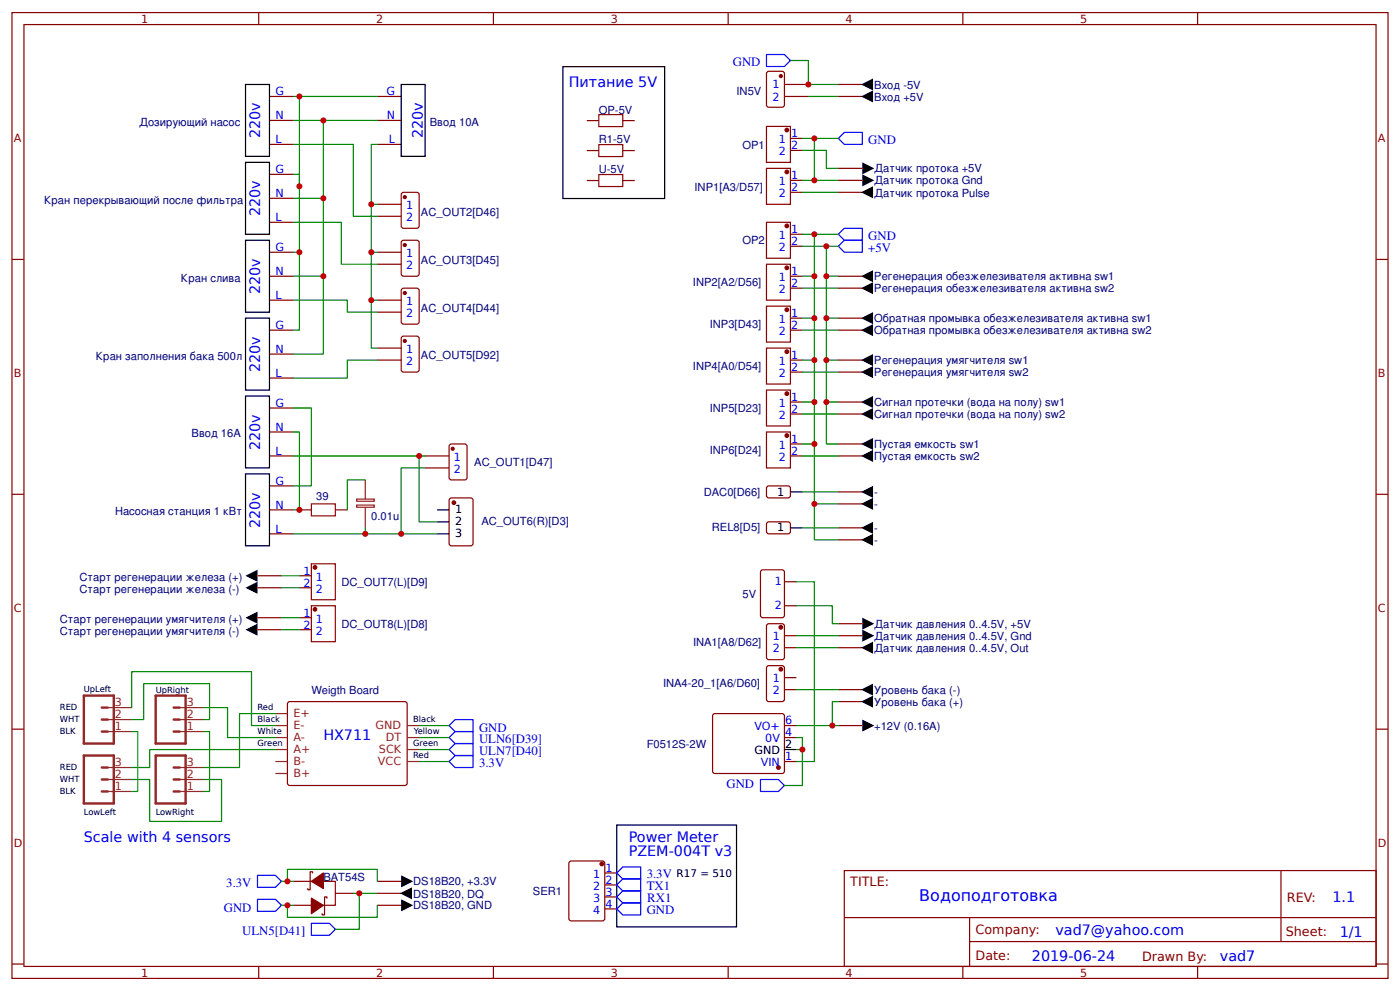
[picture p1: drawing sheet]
<svg xmlns="http://www.w3.org/2000/svg" width="309mm" height="219mm" viewBox="0 0 309 219" stroke-linecap="round" stroke-linejoin="round" font-family="sans-serif">
<g fill="none" stroke="#800" stroke-width=".26">
<path d="M2.6 2.8h304.1v213.2h-304.1zM5.3 5.4h298.7v208h-298.7zM57.1 2.8v2.6M109 2.8v2.6M160.9 2.8v2.6M169.4 16l.5-.3h2.9l.4 .3 .1 7.2-.3 .4-3.1 .1-.5-.3zM173.3 18.7h5.3M185.2 18.7h5.3M212.7 2.8v2.6M264.6 2.8v2.6M59.5 21.3h5.3M59.5 31.9h5.3"/>
<path d="M59.5 26.6h5.3M59.5 38.5h5.3M83.3 21.3h5.3M83.3 31.9h5.3M83.3 26.6h5.3M129.6 26.6h2.7M129.6 33.2h2.7M129.6 39.9h2.7M137.6 26.6h2.6M137.6 33.2h2.6M137.6 39.9h2.6M169.3 37.2h5.3v7.9h-5.3z"/>
<path d="M169.3 27.9h5.3v8h-5.3zM173.3 21.3h5.3M174.6 39.8h2.7M174.6 30.6h2.7M174.6 33.2h2.7M185.2 21.3h5.3M185.2 39.8h5.3M185.2 37.2h5.3M2.6 57.3h2.7M59.5 49.1h5.3M59.5 43.8h5.3M59.5 55.7h5.3"/>
<path d="M83.3 45.1h5.3M83.3 47.8h5.3M83.3 55.7h5.3M83.3 58.3h5.3M88.9 42.5h3.2l.4 .2 .1 7.2-.3 .4-3.1 .1-.5-.3-.1-7.1zM88.9 53.1l3.2-.1 .4 .3 .1 7.2-.3 .4-3.1 .1-.5-.3-.1-7.1zM169.3 58.3h5.3v8h-5.3zM169.3 49.1h5.3v7.9h-5.3zM174.6 42.5h2.7M174.6 51.7h2.7M174.6 54.4h2.7M185.2 42.5h5.3"/>
<path d="M304 57.3h2.7M59.5 66.3h5.3M59.5 61h5.3M59.5 72.9h5.3M59.5 78.2h5.3M83.3 66.3h5.3M83.3 68.9h5.3M83.3 76.9h5.3M83.3 79.5h5.3M88.7 63.9l.5-.3h2.9l.4 .3 .1 7.1-.3 .5-3.1 .1-.5-.3zM88.7 74.5l.5-.3h2.9l.4 .3 .1 7.1-.3 .5-3.1 .1-.5-.3zM169.3 67.6h5.3v7.9h-5.3z"/>
<path d="M169.3 76.9h5.3v7.9h-5.3zM174.6 61h2.7M174.6 79.5h2.7M174.6 72.9h2.7M174.6 63.6h2.7M174.6 70.2h2.7M185.2 61h5.3M185.2 79.5h5.3M185.2 72.9h5.3M185.2 63.6h5.3M185.2 70.2h5.3M59.5 90.1h5.3"/>
<path d="M59.5 95.4h5.3M59.5 83.5h5.3M99.5 98.1l3.2-.1 .4 .3 .1 7.1-.3 .5-3.2 .1-.4-.3-.1-7.1zM169.3 86.1h5.3v8h-5.3zM169.3 95.4h5.3v7.9h-5.3zM174.6 82.2h2.7M174.6 88.8h2.7M174.6 91.4h2.7M174.6 98h2.7M185.2 82.2h5.3M185.2 88.8h5.3M185.2 91.4h5.3"/>
<path d="M185.2 98h5.3M2.6 109.1h2.7M59.5 100.7h5.3M59.5 107.3h5.3M59.5 117.9h5.3M59.5 112.6h5.3M66.1 112.6h2.7M74.1 112.6h2.6M93.9 100.7h5.3M93.9 103.3h5.3M99.3 110.2l.4-.3h4.3l.4 .3 .1 9.8-.3 .4-4.5 .1-.4-.2zM169.6 107.4h4.8l.2 .4v1.9l-.5 .2h-4.5l-.3-.5v-1.6z"/>
<path d="M169.6 115.3h4.8l.2 .5v1.8l-.5 .3-4.5-.1-.3-.5v-1.5zM174.6 100.7h2.7M185.2 100.7h5.3M185.2 108.6h5.3M185.2 111.3h5.3M185.2 116.5h5.3M185.2 119.2h5.3M304 109.1h2.7M56.9 127.1h5.3M56.9 129.8h5.3M56.9 136.4h5.3M56.9 139h5.3"/>
<path d="M66.1 127.1h2.7M66.1 129.8h2.7M66.1 136.4h2.7M66.1 139h2.7M68.8 124.5h5.3v7.9h-5.3zM68.8 133.7h5.3v8h-5.3zM168.1 126.1l.4-.3h4.3l.4 .3 .1 9.8-.3 .4-4.5 .1-.4-.3zM169.4 138l.5-.3h2.9l.4 .3 .1 7.1-.3 .5-3.1 .1-.5-.3zM173.3 128.5h2.6M173.3 133.7h2.6M185.2 137.7h5.3M63.8 155h25.9l.3 .4-.1 17.8-.5 .2h-25.6l-.3-.5v-17.5z"/>
<path d="M157.5 157.8l.5-.2h15l.3 .5-.1 12.4-.4 .3-15.1-.1-.3-.4zM169.6 147h3.2l.4 .2 .1 7.2-.3 .4-3.1 .1-.5-.2-.1-7.2zM173.3 140.4h2.6M173.3 143h2.6M173.3 149.6h2.6M173.3 152.3h2.6M185.2 140.4h5.3M185.2 143h5.3M185.2 152.3h5.3M185.2 154.9h5.3M2.6 161h2.7M173.3 168.1h2.6"/>
<path d="M173.3 162.9h2.6M173.3 160.2h2.6M185.2 160.2h5.3M304 161h2.7M64.8 199.9h4M64.8 194.6h4M69.1 192.7v-.2h-.6v4h-.5v-.3M71.4 194.6h2.7v5.3h-2.7M72.2 198.3v-.3h-.5v4h-.5v-.3M74.1 197.2h4M83.3 199.9h5.3M83.3 194.6h5.3"/>
<path d="M83.3 197.2h5.3M125.9 190.2l7.2-.1 .4 .3 .1 12.4-.2 .5h-7.2l-.5-.2v-12.5zM133.6 192.7h2.7M133.6 195.4h2.7M133.6 198h2.7M186.5 192.2h117.5v21.2h-117.5zM283 192.2v15.7M2.6 212.9h2.7M57.1 213.4v2.6M109 213.4v2.6M133.6 200.7h2.7M160.9 213.4v2.6"/>
<path d="M186.6 202.6h117.3M212.7 213.4v2.6M214.2 207.9h89.7M214.2 202.6v10.6M264.6 213.4v2.6M304 212.9h2.7"/>
</g>
<g fill="#800" stroke="#800" stroke-width=".26">
<path d="M68.8 194.6l2.6-1.9v3.5z"/>
<path d="M68.8 198.3l2.6 1.6-2.6 1.8z"/>
<circle cx="89.4" cy="43.5" r=".33"/>
<circle cx="89.4" cy="54.1" r=".33"/>
<circle cx="89.4" cy="64.7" r=".33"/>
<circle cx="100" cy="99.1" r=".33"/>
<circle cx="89.4" cy="75.3" r=".33"/>
<circle cx="100.3" cy="111" r=".4"/>
<circle cx="69.6" cy="125.3" r=".4"/>
<circle cx="173.8" cy="38" r=".4"/>
<circle cx="172.5" cy="16.8" r=".33"/>
<circle cx="173.8" cy="28.7" r=".4"/>
<circle cx="173.8" cy="59.1" r=".4"/>
<circle cx="173.8" cy="49.9" r=".4"/>
<circle cx="173.8" cy="68.4" r=".4"/>
<circle cx="172.5" cy="138.5" r=".4"/>
<circle cx="133" cy="190.8" r=".4"/>
<circle cx="173.8" cy="77.7" r=".4"/>
<circle cx="173.8" cy="86.9" r=".4"/>
<circle cx="173.8" cy="96.2" r=".4"/>
<circle cx="69.6" cy="134.5" r=".4"/>
<circle cx="172.5" cy="147.8" r=".4"/>
<circle cx="172" cy="169.5" r=".4"/>
</g>
<g fill="none" stroke="#000" stroke-width=".26">
<path d="M54.2 18.7h5.3v15.8h-5.3zM88.6 18.7h5.3v15.8h-5.3zM124.4 14.7h22.4v29.1h-22.4zM54.2 35.9h5.3v15.8h-5.3zM54.2 53h5.3v15.9h-5.3zM54.2 70.2h5.3v15.9h-5.3zM54.2 87.4h5.3v15.9h-5.3zM54.2 104.6h5.3v15.9h-5.3zM96.6 117.9h2.6M96.6 112.6h2.6M96.6 115.2h2.6M174.6 108.6h2.7"/>
<path d="M174.6 116.5h2.7M173.3 165.5h2.6M136.3 182.2h26.4v22.5h-26.4z"/>
</g>
<g fill="none" stroke="#080" stroke-width=".26">
<path d="M174.6 13.4h4v5.3h6.6M64.8 31.9h13.3v15.9h5.2M64.8 38.5h1.3v17.2h-1.3M64.8 21.3h1.3v19.8M64.8 26.6h18.5M66.1 21.3h17.2M71.4 26.6v17.2h-6.6M83.3 31.9h-1.3v13.2h1.3M177.3 30.6h2.6v9.2h5.3M177.3 33.2h5.3v4h2.6M177.3 39.8h2.6M178.6 21.3h6.6"/>
<path d="M179.9 30.6h5.3M64.8 49.1h10.6v9.2h7.9M66.1 55.7v17.2h-1.3M71.4 43.8v17.2h-6.6M82 45.1v10.6h1.3M82 55.7v10.6h1.3M177.3 54.4h5.3v6.6h2.6M177.3 51.7h2.6v9.3h-2.6M177.3 42.5h7.9M179.9 51.7h5.3M182.6 54.4h2.6M64.8 66.3h11.9v2.6h6.6"/>
<path d="M71.4 61v17.2h-6.6M82 66.3v10.6h1.3M83.3 79.5h-6.6v4h-11.9M177.3 63.6h7.9M177.3 72.9h7.9M179.9 61v9.2h-2.6M179.9 70.2v9.3h-2.6M179.9 79.5v9.3h-2.6M182.6 61v9.2h2.6M182.6 70.2v9.3h2.6M182.6 79.5v9.3h2.6M64.8 95.4h1.3v17.2h-1.3"/>
<path d="M64.8 90.1h4v17.2h-4M177.3 82.2h7.9M177.3 91.4h7.9M179.9 88.8v9.2h-2.6M179.9 98v13.3h5.3M182.6 88.8v9.2h2.6M64.8 100.7h29.1M80.7 106h-4v6.6M80.7 116.5v1.4M88.6 117.9h8M92.6 100.7v14.5h4M93.9 103.3h-5.3v14.6h-23.8"/>
<path d="M177.3 100.7h7.9M177.3 108.6h7.9M177.3 116.5h7.9M179.9 111.3v7.9h5.3M62.2 127.1h3.9M62.2 129.8h3.9M62.2 136.4h3.9M62.2 139h3.9M175.9 133.7h8v4h1.3M175.9 128.5h4v39.6h-4M29.1 158.9h2.6v-8h14.6v8h-1.3M29.1 156.2v-7.9h26.5v11.9h5.3"/>
<path d="M45 156.2h5.3v6.7h10.6M60.9 157.6h-8v11.9h-7.9M175.9 140.4h9.3M175.9 143h9.3M175.9 152.3h9.3M185.2 154.9h-1.3v5.3h-8M29.1 172.1h4v9.3h15.8v-9.3h-3.9M45 161.5h1.3v13.3h-1.3M60.9 165.5h-27.8v4h-4M92.6 168.1h6.6M92.6 165.5h6.6M92.6 162.9h6.6"/>
<path d="M92.6 160.2h6.6M175.9 165.5h1.4v7.9h-4M175.9 162.9h1.4v2.6M183.9 160.2h1.3M62.2 199.9h2.6M62.2 194.6h2.6M63.5 199.9v2.6h19.8v-2.6M63.5 194.6v-2.6h19.8v2.6M78.1 197.2h5.2M79.4 197.2v8h-5.3"/>
</g>
<path d="M132.3 25.3h5.3v2.7h-5.3zM132.3 31.9h5.3v2.7h-5.3zM132.3 38.5h5.3v2.7h-5.3zM68.8 111.3h5.3v2.6h-5.3z" fill="none" stroke="#a00000" stroke-width=".26"/>
<g fill="#000">
<path d="M190.2 18.7l2.7-1.4v2.7zM190.2 21.3l2.7-1.3v2.6zM190.5 35.9l2.6 1.3-2.6 1.3zM190.5 38.5l2.6 1.3-2.6 1.3zM190.2 42.5l2.7-1.4v2.7zM190.2 61l2.7-1.3v2.6zM190.2 63.6l2.7-1.3v2.7zM190.2 70.2l2.7-1.3v2.7zM190.2 72.9l2.7-1.3v2.6zM190.2 79.5l2.7-1.3v2.6zM190.2 82.2l2.7-1.4v2.7zM190.2 88.8l2.7-1.4v2.7z"/>
<path d="M190.2 91.4l2.7-1.3v2.6zM190.2 98l2.7-1.3v2.7zM190.2 100.7l2.7-1.3v2.6zM190.2 108.6l2.7-1.3v2.6zM190.2 111.3l2.7-1.4v2.7zM190.2 116.5l2.7-1.3v2.7zM190.2 119.2l2.7-1.3v2.6zM54.2 127.1l2.7-1.3v2.7zM54.2 129.8l2.7-1.3v2.6zM54.2 136.4l2.7-1.3v2.6zM54.2 139l2.7-1.3v2.7zM190.5 136.4l2.6 1.3-2.6 1.3z"/>
<path d="M190.2 143l2.7-1.3v2.6zM190.2 154.9l2.7-1.3v2.6zM190.2 152.3l2.7-1.4v2.7zM190.5 139l2.6 1.4-2.6 1.3zM190.5 158.9l2.6 1.3-2.6 1.3zM88.4 197.2l2.6-1.3v2.7zM88.6 198.6l2.7 1.3-2.7 1.3zM88.6 193.3l2.7 1.3-2.7 1.3z"/>
</g>
<g fill="none" stroke="#8d2323" stroke-width=".26">
<path d="M78.8 111.5h3.9v.5h-3.9zM78.8 110.2h3.9v.5h-3.9zM80.7 106v4.2M80.7 112.1v4.4M23.8 158.9h5.3M23.8 156.2h5.3M39.7 158.9h5.3M39.7 156.2h5.3M60.9 157.6h2.6M23.8 161.5h5.3M23.8 174.8h5.3M23.8 172.1h5.3"/>
<path d="M23.8 169.5h5.3M39.7 161.5h5.3M39.7 174.8h5.3M39.7 172.1h5.3M39.7 169.5h5.3M60.9 160.2h2.6M60.9 162.9h2.6M60.9 165.5h2.6M60.9 168.1h2.6M60.9 170.8h2.6M90 160.2h2.6M90 162.9h2.6"/>
<path d="M90 165.5h2.6M90 168.1h2.6"/>
</g>
<g fill="none" stroke="#00f" stroke-width=".26">
<path d="M169.3 12h4l1.3 1.4-1.3 1.3h-4zM186.5 29.2h4v2.7h-4l-1.3-1.3zM186.5 50.4h4v2.6h-4l-1.3-1.3zM186.5 53h4v2.7h-4l-1.3-1.3zM100.5 158.9h4v2.6h-4l-1.3-1.3zM99.2 162.9l1.3-1.4h4v2.7h-4zM100.5 164.2h4v2.6h-4l-1.3-1.3zM100.5 166.8h4v2.7h-4l-1.3-1.4zM168 172.1h4l1.3 1.3-1.3 1.4h-4zM56.9 193.3h4l1.3 1.3-1.3 1.3h-4zM56.9 198.6h4l1.3 1.3-1.3 1.3h-4zM137.6 191.4h4v2.7h-4l-1.3-1.4z"/>
<path d="M137.6 194.1h4v2.6h-4l-1.3-1.3zM137.6 196.7h4v2.7h-4l-1.3-1.4zM137.6 199.4h4v2.6h-4l-1.3-1.3zM68.8 203.9h4l1.3 1.3-1.3 1.3h-4z"/>
</g>
<g fill="none" stroke="#8d2323" stroke-width=".53">
<path d="M18.5 153.6h6.6v10.6h-6.6zM22.5 156.2h1.3M22.5 158.9h1.3M34.4 153.6h6.6v10.6h-6.6zM38.4 156.2h1.3M38.4 158.9h1.3M18.5 166.8h6.6v10.6h-6.6zM22.5 161.5h1.3M22.5 169.5h1.3M22.5 172.1h1.3M22.5 174.8h1.3M34.4 166.8h6.6v10.6h-6.6z"/>
<path d="M38.4 161.5h1.3M38.4 169.5h1.3M38.4 172.1h1.3M38.4 174.8h1.3"/>
</g>
<path d="M29.1 161.5h1.3v13.3h-1.3" fill="none" stroke="#238d23" stroke-width=".26"/>
<g fill="#c00">
<circle cx="177.3" cy="165.5" r=".66"/>
<circle cx="183.9" cy="160.2" r=".66"/>
<circle cx="179.9" cy="111.3" r=".66"/>
<circle cx="80.7" cy="117.9" r=".66"/>
<circle cx="88.6" cy="117.9" r=".66"/>
<circle cx="179.9" cy="98" r=".66"/>
<circle cx="63.5" cy="194.6" r=".66"/>
<circle cx="79.4" cy="197.2" r=".66"/>
<circle cx="182.6" cy="54.4" r=".66"/>
<circle cx="182.6" cy="79.5" r=".66"/>
<circle cx="179.9" cy="88.8" r=".66"/>
<circle cx="182.6" cy="61" r=".66"/>
<circle cx="66.1" cy="55.7" r=".66"/>
<circle cx="66.1" cy="21.3" r=".66"/>
<circle cx="82" cy="45.1" r=".66"/>
<circle cx="71.4" cy="26.6" r=".66"/>
<circle cx="82" cy="55.7" r=".66"/>
<circle cx="66.1" cy="41.1" r=".66"/>
<circle cx="71.4" cy="43.8" r=".66"/>
<circle cx="82" cy="66.3" r=".66"/>
<circle cx="71.4" cy="61" r=".66"/>
<circle cx="92.6" cy="100.7" r=".66"/>
<circle cx="179.9" cy="61" r=".66"/>
<circle cx="179.9" cy="39.8" r=".66"/>
<circle cx="179.9" cy="51.7" r=".66"/>
<circle cx="178.6" cy="18.7" r=".66"/>
<circle cx="179.9" cy="30.6" r=".66"/>
<circle cx="179.9" cy="70.2" r=".66"/>
<circle cx="179.9" cy="79.5" r=".66"/>
<circle cx="182.6" cy="70.2" r=".66"/>
<circle cx="182.6" cy="88.8" r=".66"/>
<circle cx="63.5" cy="199.9" r=".66"/>
<circle cx="66.1" cy="112.6" r=".66"/>
</g>
<text font-size="3.5" fill="#00f" x="203.1" y="199">Водоподготовка</text>
<g font-size="3.2" fill="#00f">
<text x="125.7" y="19.2">Питание 5V</text>
<text x="57.5" y="30.6" transform="rotate(-90 57.5 30.6)">220v</text>
<text x="93.4" y="30.6" transform="rotate(-90 93.4 30.6)">220v</text>
<text x="57.5" y="47.8" transform="rotate(-90 57.5 47.8)">220v</text>
<text x="57.5" y="65" transform="rotate(-90 57.5 65)">220v</text>
<text x="57.5" y="82.2" transform="rotate(-90 57.5 82.2)">220v</text>
<text x="57.5" y="99.4" transform="rotate(-90 57.5 99.4)">220v</text>
<text x="57.5" y="116.6" transform="rotate(-90 57.5 116.6)">220v</text>
<text x="71.4" y="163.4">HX711</text>
<text x="18.5" y="185.9">Scale with 4 sensors</text>
<text x="138.9" y="185.9">Power Meter</text>
<text x="138.9" y="189">PZEM-004T v3</text>
<text x="294.4" y="199.2">1.1</text>
<text x="233.2" y="206.3">vad7@yahoo.com</text>
<text x="296" y="206.9">1/1</text>
<text x="228" y="212.2">2019-06-24</text>
<text x="269.5" y="212.1">vad7</text>
</g>
<g font-size="2.8" fill="#00f">
<text x="161.9" y="14.6">GND</text>
<text x="191.8" y="31.8">GND</text>
<text x="191.8" y="52.9">GND</text>
<text x="191.8" y="55.6">+5V</text>
<text x="105.8" y="161.7">GND</text>
<text x="105.8" y="164">ULN6[D39]</text>
<text x="105.8" y="166.7">ULN7[D40]</text>
<text x="105.8" y="169.3">3.3V</text>
<text x="160.5" y="174.1">GND</text>
<text x="50" y="195.8">3.3V</text>
<text x="142.9" y="193.9">3.3V</text>
<text x="142.9" y="196.6">TX1</text>
<text x="49.4" y="201.3">GND</text>
<text x="142.9" y="201.9">GND</text>
<text x="143" y="199.2">RX1</text>
<text x="53.5" y="206.4">ULN5[D41]</text>
</g>
<g font-size="2.8" fill="#800">
<text x="187.9" y="195.7">TITLE:</text>
<text x="284.3" y="199.2">REV:</text>
<text x="215.5" y="206.3">Company:</text>
<text x="284.1" y="206.8">Sheet:</text>
<text x="215.5" y="212.1">Date:</text>
<text x="252.3" y="212.1">Drawn By:</text>
</g>
<g font-size="2.5" fill="#800">
<text x="31.2" y="5">1</text>
<text x="83.1" y="5">2</text>
<text x="134.9" y="5">3</text>
<text x="186.8" y="5">4</text>
<text x="238.7" y="5">5</text>
<text x="3" y="31.4">A</text>
<text x="304.4" y="31.4">A</text>
<text x="3" y="83.2">B</text>
<text x="304.4" y="83.2">B</text>
<text x="3" y="135.1">C</text>
<text x="304.4" y="135.1">C</text>
<text x="3" y="186.9">D</text>
<text x="304.4" y="186.9">D</text>
<text x="31.2" y="215.6">1</text>
<text x="83.1" y="215.6">2</text>
<text x="134.9" y="215.6">3</text>
<text x="186.8" y="215.6">4</text>
<text x="238.7" y="215.6">5</text>
</g>
<g font-size="2.5" fill="#00f">
<text x="60.9" y="21">G</text>
<text x="85.4" y="21">G</text>
<text x="170.7" y="19.4">1</text>
<text x="170.7" y="22.4">2</text>
<text x="60.9" y="26.3">N</text>
<text x="85.5" y="26.3">N</text>
<text x="60.9" y="31.6">L</text>
<text x="85.9" y="31.6">L</text>
<text x="172.1" y="31.6">1</text>
<text x="172.1" y="34.3">2</text>
<text x="174.8" y="30.3">1</text>
<text x="174.8" y="32.9">2</text>
<text x="60.9" y="38.2">G</text>
<text x="172.1" y="40.9">1</text>
<text x="174.8" y="39.6">1</text>
<text x="60.9" y="43.5">N</text>
<text x="89.7" y="46.2">1</text>
<text x="172.1" y="43.5">2</text>
<text x="174.8" y="42.2">2</text>
<text x="60.9" y="48.8">L</text>
<text x="89.7" y="48.8">2</text>
<text x="172.1" y="52.8">1</text>
<text x="174.8" y="51.5">1</text>
<text x="60.9" y="55.4">G</text>
<text x="89.7" y="56.8">1</text>
<text x="89.7" y="59.4">2</text>
<text x="172.1" y="55.4">2</text>
<text x="174.8" y="54.1">2</text>
<text x="60.9" y="60.7">N</text>
<text x="172.1" y="62">1</text>
<text x="172.1" y="64.7">2</text>
<text x="174.8" y="60.7">1</text>
<text x="174.8" y="63.4">2</text>
<text x="60.9" y="66">L</text>
<text x="89.7" y="67.3">1</text>
<text x="89.7" y="70">2</text>
<text x="172.1" y="71.3">1</text>
<text x="174.8" y="70">1</text>
<text x="60.9" y="72.6">G</text>
<text x="60.9" y="77.9">N</text>
<text x="89.7" y="77.9">1</text>
<text x="172.1" y="74">2</text>
<text x="174.8" y="72.6">2</text>
<text x="60.9" y="83.2">L</text>
<text x="89.7" y="80.6">2</text>
<text x="172.1" y="80.6">1</text>
<text x="172.1" y="83.2">2</text>
<text x="174.8" y="79.2">1</text>
<text x="174.8" y="81.9">2</text>
<text x="60.9" y="89.8">G</text>
<text x="172.1" y="89.8">1</text>
<text x="174.8" y="88.5">1</text>
<text x="60.9" y="95.1">N</text>
<text x="172.1" y="92.5">2</text>
<text x="174.8" y="91.1">2</text>
<text x="60.9" y="100.4">L</text>
<text x="100.3" y="101.7">1</text>
<text x="172.1" y="99.1">1</text>
<text x="172.1" y="101.7">2</text>
<text x="174.8" y="97.8">1</text>
<text x="174.8" y="100.4">2</text>
<text x="60.9" y="107">G</text>
<text x="100.3" y="104.4">2</text>
<text x="60.9" y="112.3">N</text>
<text x="60.9" y="117.6">L</text>
<text x="67.1" y="126.9">1</text>
<text x="67.1" y="129.5">2</text>
<text x="69.8" y="128.2">1</text>
<text x="69.8" y="130.8">2</text>
<text x="171.2" y="129.2">1</text>
<text x="67.1" y="136.1">1</text>
<text x="69.8" y="137.5">1</text>
<text x="171.2" y="134.5">2</text>
<text x="67.1" y="138.8">2</text>
<text x="69.8" y="140.1">2</text>
<text x="170.8" y="141.4">1</text>
<text x="170.8" y="144.1">2</text>
<text x="170.8" y="150.7">1</text>
<text x="170.8" y="153.3">2</text>
<text x="166.7" y="161.3">VO+</text>
<text x="173.4" y="159.9">6</text>
<text x="169.1" y="163.9">0V</text>
<text x="173.4" y="167.9">1</text>
<text x="173.4" y="162.6">4</text>
<text x="168.1" y="169.2">VIN</text>
<text x="131.1" y="193.8">1</text>
<text x="131.1" y="196.5">2</text>
<text x="133.7" y="192.5">1</text>
<text x="133.7" y="195.1">2</text>
<text x="133.7" y="197.8">3</text>
<text x="131.1" y="199.1">3</text>
<text x="131.1" y="201.7">4</text>
<text x="133.7" y="200.4">4</text>
</g>
<g font-size="2.5" fill="#000080">
<text x="162.7" y="20.9">IN5V</text>
<text x="193.1" y="19.6">Вход -5V</text>
<text x="193.1" y="22.2">Вход +5V</text>
<text x="30.7" y="27.8">Дозирующий насос</text>
<text x="95" y="27.8">Ввод 10A</text>
<text x="132.3" y="25.2">OP-5V</text>
<text x="132.3" y="31.5">R1-5V</text>
<text x="164" y="32.8">OP1</text>
<text x="132.3" y="38.1">U-5V</text>
<text x="193.1" y="38.1">Датчик протока +5V</text>
<text x="193.1" y="40.7">Датчик протока Gnd</text>
<text x="9.7" y="45">Кран перекрывающий после фильтра</text>
<text x="93" y="47.6">AC_OUT2[D46]</text>
<text x="153.4" y="42.1">INP1[A3/D57]</text>
<text x="193.1" y="43.4">Датчик протока Pulse</text>
<text x="164" y="54">OP2</text>
<text x="93" y="58.2">AC_OUT3[D45]</text>
<text x="40" y="62.2">Кран слива</text>
<text x="153.1" y="63.3">INP2[A2/D56]</text>
<text x="193.1" y="61.9">Регенерация обезжелезивателя активна sw1</text>
<text x="193.1" y="64.6">Регенерация обезжелезивателя активна sw2</text>
<text x="93" y="68.8">AC_OUT4[D44]</text>
<text x="193.1" y="71.2">Обратная промывка обезжелезивателя активна sw1</text>
<text x="156.8" y="72.5">INP3[D43]</text>
<text x="193.1" y="73.8">Обратная промывка обезжелезивателя активна sw2</text>
<text x="21.2" y="79.4">Кран заполнения бака 500л</text>
<text x="93" y="79.4">AC_OUT5[D92]</text>
<text x="153.1" y="81.8">INP4[A0/D54]</text>
<text x="193.1" y="80.4">Регенерация умягчителя sw1</text>
<text x="193.1" y="83.1">Регенерация умягчителя sw2</text>
<text x="193.1" y="89.7">Сигнал протечки (вода на полу) sw1</text>
<text x="156.8" y="91">INP5[D23]</text>
<text x="193.1" y="92.3">Сигнал протечки (вода на полу) sw2</text>
<text x="42.3" y="96.6">Ввод 16A</text>
<text x="156.8" y="100.3">INP6[D24]</text>
<text x="193.1" y="99">Пустая емкость sw1</text>
<text x="193.1" y="101.6">Пустая емкость sw2</text>
<text x="104.8" y="102.8">AC_OUT1[D47]</text>
<text x="25.4" y="113.8">Насосная станция 1 кВт</text>
<text x="69.9" y="110.5">39</text>
<text x="155.5" y="109.4">DAC0[D66]</text>
<text x="193.1" y="109.5">-</text>
<text x="193.1" y="112.2">-</text>
<text x="82" y="114.8">0.01u</text>
<text x="106.4" y="116">AC_OUT6(R)[D3]</text>
<text x="157.3" y="117.3">REL8[D5]</text>
<text x="193.1" y="117.5">-</text>
<text x="193.1" y="120.1">-</text>
<text x="17.6" y="130.9">Старт регенерации железа (-)</text>
<text x="17.6" y="128.3">Старт регенерации железа (+)</text>
<text x="75.4" y="129.4">DC_OUT7(L)[D9]</text>
<text x="13.2" y="137.6">Старт регенерации умягчителя (+)</text>
<text x="164" y="132">5V</text>
<text x="13.2" y="140.2">Старт регенерации умягчителя (-)</text>
<text x="75.4" y="138.7">DC_OUT8(L)[D8]</text>
<text x="153.1" y="142.6">INA1[A8/D62]</text>
<text x="193.1" y="141.3">Датчик давления 0..4.5V, Gnd</text>
<text x="193.1" y="138.6">Датчик давления 0..4.5V, +5V</text>
<text x="193.1" y="143.9">Датчик давления 0..4.5V, Out</text>
<text x="68.8" y="153.2">Weigth Board</text>
<text x="146.5" y="151.7">INA4-20_1[A6/D60]</text>
<text x="193.1" y="155.8">Уровень бака (+)</text>
<text x="193.1" y="153.2">Уровень бака (-)</text>
<text x="193.1" y="161.1">+12V (0.16A)</text>
<text x="142.9" y="165.1">F0512S-2W</text>
<text x="71.4" y="194.5">BAT54S</text>
<text x="91.3" y="195.5">DS18B20, +3.3V</text>
<text x="117.7" y="197.6">SER1</text>
<text x="91.3" y="200.8">DS18B20, GND</text>
<text x="91.3" y="198.2">DS18B20, DQ</text>
</g>
<g font-size="2.5">
<text x="100.5" y="113.4">1</text>
<text x="171.7" y="109.4">1</text>
<text x="100.5" y="118.7">3</text>
<text x="100.5" y="116">2</text>
<text x="171.7" y="117.3">1</text>
<text x="166.7" y="166.6">GND</text>
<text x="173.4" y="165.2">2</text>
</g>
<g font-size="2.5" fill="#8d2323">
<text x="25.4" y="156">3</text>
<text x="41.3" y="156">3</text>
<text x="25.4" y="161.3">1</text>
<text x="25.4" y="158.6">2</text>
<text x="41.3" y="161.3">1</text>
<text x="41.3" y="158.6">2</text>
<text x="64.8" y="158.4">E+</text>
<text x="64.8" y="161">E-</text>
<text x="83" y="161">GND</text>
<text x="64.8" y="163.6">A-</text>
<text x="64.8" y="166.3">A+</text>
<text x="83.7" y="166.3">SCK</text>
<text x="85.2" y="163.6">DT</text>
<text x="25.4" y="171.8">2</text>
<text x="25.4" y="169.2">3</text>
<text x="41.3" y="171.8">2</text>
<text x="41.3" y="169.2">3</text>
<text x="64.8" y="168.9">B-</text>
<text x="64.8" y="171.6">B+</text>
<text x="83.5" y="168.9">VCC</text>
<text x="25.4" y="174.5">1</text>
<text x="41.3" y="174.5">1</text>
</g>
<text font-size="2.3" x="149.5" y="193.7">R17 = 510</text>
<g font-size="1.9">
<text x="18.5" y="152.8">UpLeft</text>
<text x="34.4" y="153.1">UpRight</text>
<text x="13.2" y="159.4">WHT</text>
<text x="13.2" y="156.8">RED</text>
<text x="56.9" y="156.8">Red</text>
<text x="56.9" y="159.4">Black</text>
<text x="91.3" y="159.4">Black</text>
<text x="13.2" y="162.1">BLK</text>
<text x="56.9" y="164.7">Green</text>
<text x="56.9" y="162.1">White</text>
<text x="91.3" y="164.7">Green</text>
<text x="91.3" y="167.4">Red</text>
<text x="91.4" y="162.1">Yellow</text>
<text x="13.2" y="172.7">WHT</text>
<text x="13.2" y="170">RED</text>
<text x="13.2" y="175.3">BLK</text>
<text x="18.5" y="180">LowLeft</text>
<text x="34.4" y="180">LowRight</text>
</g>
</svg>
